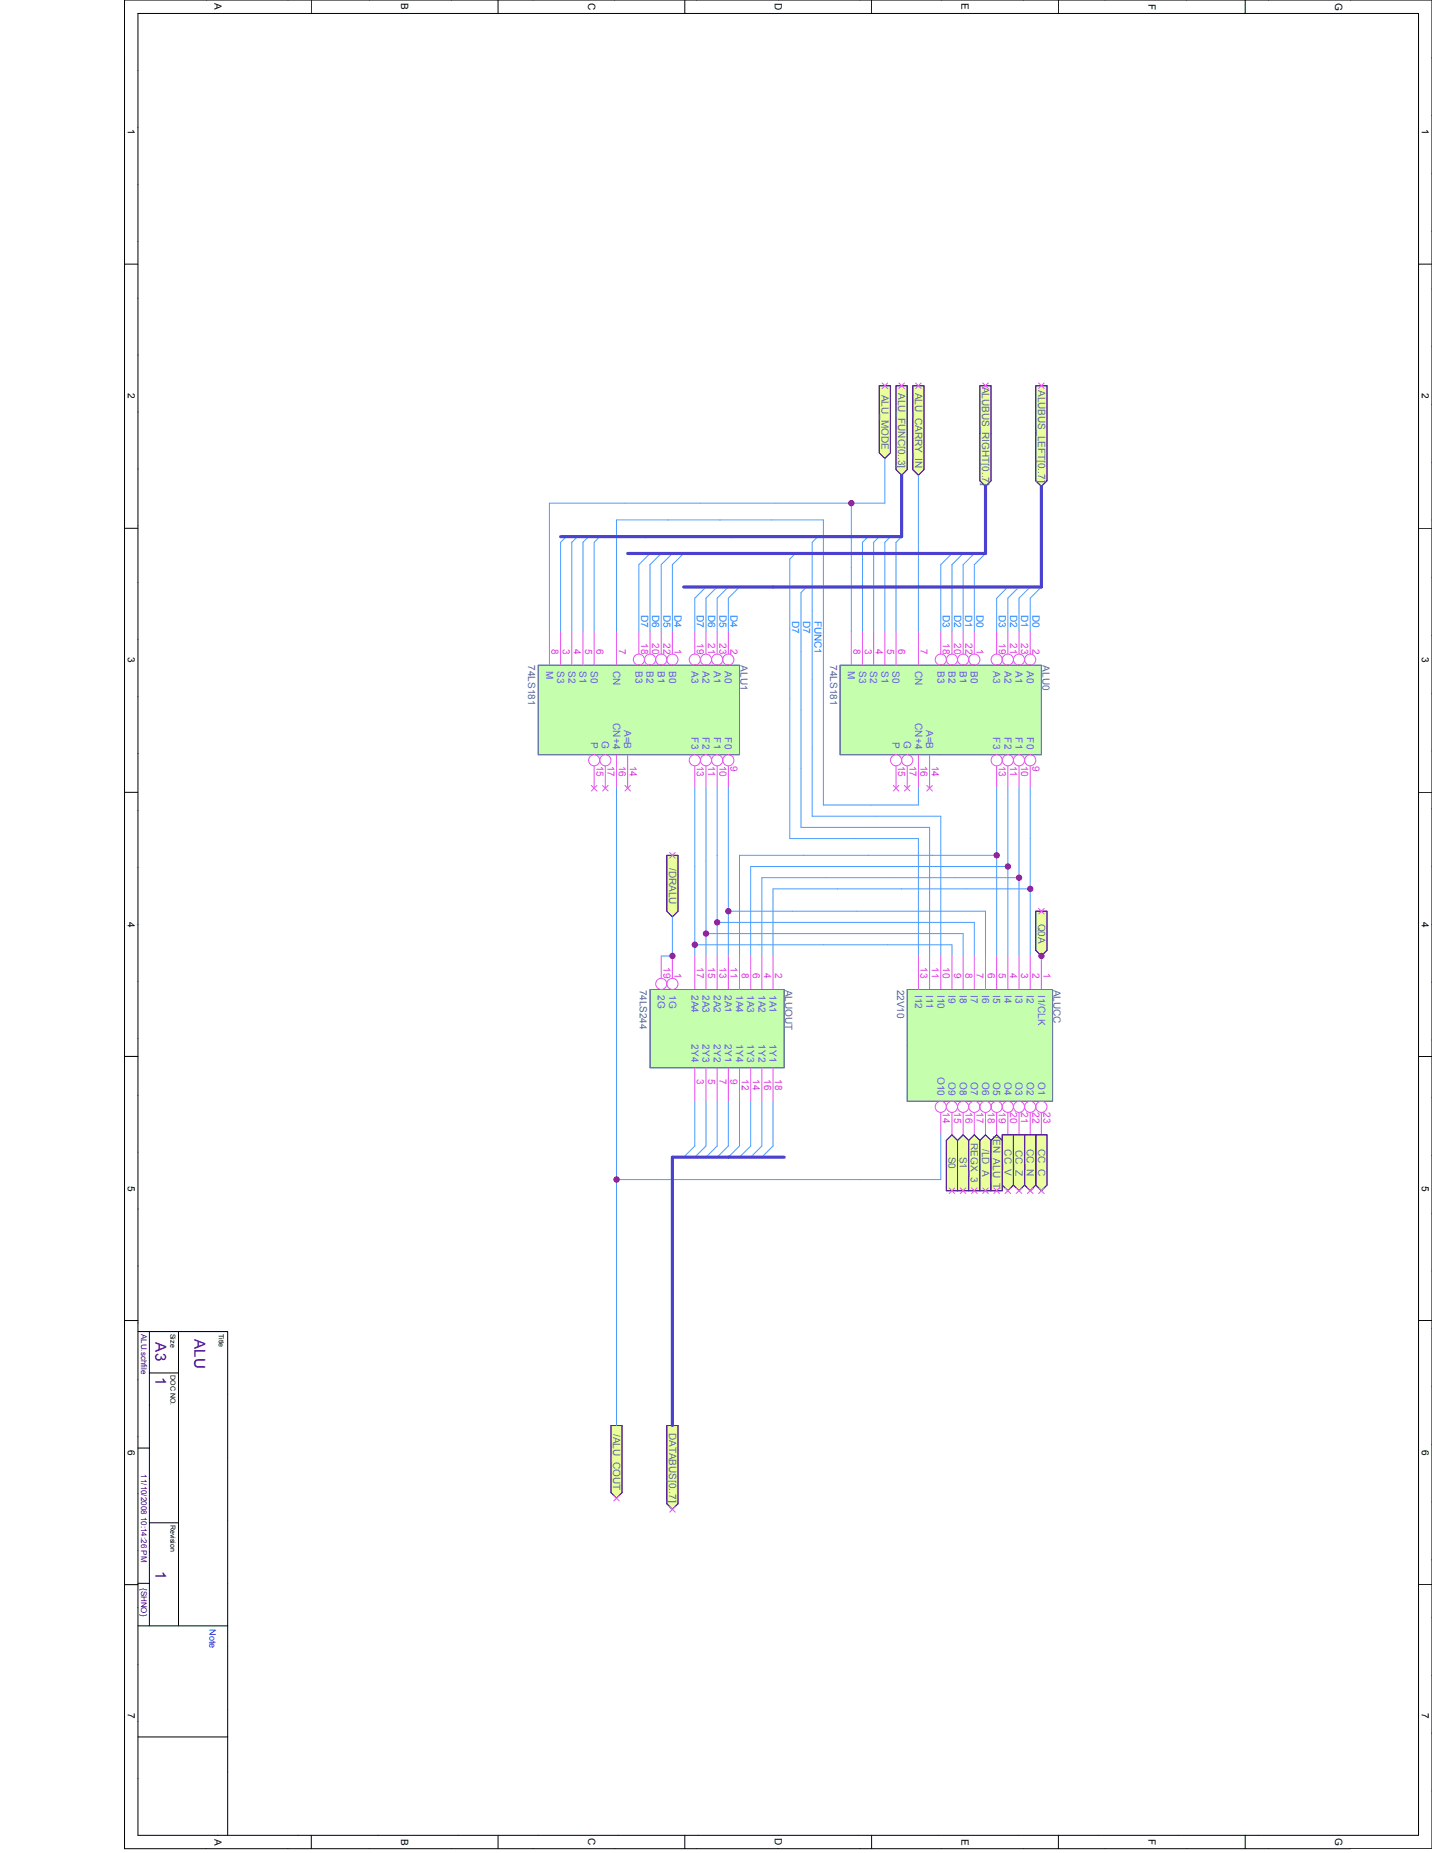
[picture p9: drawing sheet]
<svg xmlns="http://www.w3.org/2000/svg" width="216mm" height="279mm" viewBox="0 0 216 279" stroke-linecap="round" stroke-linejoin="round" font-family="sans-serif">
<g fill="none" stroke="#000" stroke-width=".15">
<path d="M18.8 0h197.1v278.8h-197.1zM20.8 2h193.1v274.7h-193.1zM46.9 0v2M75.1 0v2M103.3 0v2M131.4 0v2M159.6 0v2M187.7 0v2M18.8 39.8h2M213.9 39.8h2M18.8 79.7h2M213.9 79.7h2"/>
<path d="M18.8 119.5h2M213.9 119.5h2M18.8 159.3h2M213.9 159.3h2M18.8 199.1h2M213.9 199.1h2M20.8 200.8h13.5v75.9M20.8 218.3h1.7M22.5 200.8v44.3M22.5 207h4.4M26.9 200.8v44.3M18.8 238.9h2"/>
<path d="M20.8 238.7h1.7M22.5 229.6h4.4M213.9 238.9h2M20.8 245.1h13.5M20.8 261.9h13.6M46.9 276.7v2.1M75.1 276.7v2.1M103.3 276.7v2.1M131.4 276.7v2.1M159.6 276.7v2.1M187.7 276.7v2.1"/>
</g>
<path d="M22.5 245.1h.1M26.9 245.1h.1" fill="none" stroke="#31b34f" stroke-width=".15"/>
<path d="M126.7 100.3h30.3v13.5h-30.3z" fill-rule="evenodd" fill="#c5ffad"/>
<path d="M126.7 100.3h30.3v13.5h-30.3z" fill="none" stroke="#636ea1" stroke-width=".15"/>
<g fill="none" stroke="#e54fff" stroke-width=".15">
<path d="M128.3 95.3v5M130 95.3v5M131.7 95.3v5M133.4 95.3v5M135.1 95.3v5M138.5 95.3v5M141.8 95.3v3.3M143.5 95.3v3.3M145.2 95.3v3.3M146.9 95.3v3.3M150.3 95.3v3.3M152 95.3v3.3"/>
<path d="M153.6 95.3v3.3M155.3 95.3v3.3M134.7 118.4l.8 .9M135.1 115.5v3.4M135.5 118.4l-.8 .9M136.4 118.4l.8 .9M136.8 115.5v3.4M137.2 118.4l-.8 .9M138.5 113.8v5.1M139.7 118.4l.9 .9M140.2 113.8v5.1M140.6 118.4l-.9 .9"/>
<path d="M150.3 115.5v3.4M152 115.5v3.4M153.6 115.5v3.4M155.3 115.5v3.4"/>
<circle cx="141.8" cy="99.5" r=".84"/>
<circle cx="143.5" cy="99.5" r=".84"/>
<circle cx="145.2" cy="99.5" r=".84"/>
<circle cx="146.9" cy="99.5" r=".84"/>
<circle cx="150.3" cy="99.5" r=".84"/>
<circle cx="152" cy="99.5" r=".84"/>
<circle cx="153.6" cy="99.5" r=".84"/>
<circle cx="155.3" cy="99.5" r=".84"/>
<circle cx="135.1" cy="114.6" r=".84"/>
<circle cx="136.8" cy="114.6" r=".84"/>
<circle cx="150.3" cy="114.6" r=".84"/>
<circle cx="152" cy="114.6" r=".84"/>
<circle cx="153.6" cy="114.6" r=".84"/>
<circle cx="155.3" cy="114.6" r=".84"/>
</g>
<path d="M81.1 100.3h30.4v13.5h-30.4z" fill-rule="evenodd" fill="#c5ffad"/>
<path d="M81.1 100.3h30.4v13.5h-30.4z" fill="none" stroke="#636ea1" stroke-width=".15"/>
<g fill="none" stroke="#e54fff" stroke-width=".15">
<path d="M82.8 95.3v5M84.5 95.3v5M86.2 95.3v5M87.9 95.3v5M89.6 95.3v5M92.9 95.3v5M96.3 95.3v3.3M98 95.3v3.3M99.7 95.3v3.3M101.4 95.3v3.3M104.8 95.3v3.3M106.4 95.3v3.3"/>
<path d="M108.1 95.3v3.3M109.8 95.3v3.3M89.2 118.4l.8 .9M89.6 115.5v3.4M90 118.4l-.8 .9M90.8 118.4l.9 .9M91.3 115.5v3.4M91.7 118.4l-.9 .9M92.9 113.8v5.1M94.2 118.4l.9 .9M94.6 113.8v5.1M95.1 118.4l-.9 .9"/>
<path d="M104.8 115.5v3.4M106.4 115.5v3.4M108.1 115.5v3.4M109.8 115.5v3.4"/>
<circle cx="96.3" cy="99.5" r=".84"/>
<circle cx="98" cy="99.5" r=".84"/>
<circle cx="99.7" cy="99.5" r=".84"/>
<circle cx="101.4" cy="99.5" r=".84"/>
<circle cx="104.8" cy="99.5" r=".84"/>
<circle cx="106.4" cy="99.5" r=".84"/>
<circle cx="108.1" cy="99.5" r=".84"/>
<circle cx="109.8" cy="99.5" r=".84"/>
<circle cx="89.6" cy="114.6" r=".84"/>
<circle cx="91.3" cy="114.6" r=".84"/>
<circle cx="104.8" cy="114.6" r=".84"/>
<circle cx="106.4" cy="114.6" r=".84"/>
<circle cx="108.1" cy="114.6" r=".84"/>
<circle cx="109.8" cy="114.6" r=".84"/>
</g>
<path d="M98 149.2h20.2v11.8h-20.2z" fill-rule="evenodd" fill="#c5ffad"/>
<path d="M98 149.2h20.2v11.8h-20.2z" fill="none" stroke="#636ea1" stroke-width=".15"/>
<g fill="none" stroke="#e54fff" stroke-width=".15">
<path d="M99.7 144.1v3.4M101.4 144.1v3.4M104.8 144.1v5.1M106.4 144.1v5.1M108.1 144.1v5.1M109.8 144.1v5.1M111.5 144.1v5.1M113.2 144.1v5.1M114.9 144.1v5.1M116.6 144.1v5.1M104.8 161v5.1M106.4 161v5.1"/>
<path d="M108.1 161v5.1M109.8 161v5.1M111.5 161v5.1M113.2 161v5.1M114.9 161v5.1M116.6 161v5.1"/>
<circle cx="99.7" cy="148.4" r=".84"/>
<circle cx="101.4" cy="148.4" r=".84"/>
</g>
<path d="M136.8 149.2h21.9v16.9h-21.9z" fill-rule="evenodd" fill="#c5ffad"/>
<path d="M136.8 149.2h21.9v16.9h-21.9z" fill="none" stroke="#636ea1" stroke-width=".15"/>
<g fill="none" stroke="#e54fff" stroke-width=".15">
<path d="M138.5 144.1v5.1M140.2 144.1v5.1M141.8 144.1v5.1M143.5 144.1v5.1M145.2 144.1v5.1M146.9 144.1v5.1M148.6 144.1v5.1M150.3 144.1v5.1M152 144.1v5.1M153.6 144.1v5.1M155.3 144.1v5.1M157 144.1v5.1"/>
<path d="M141.8 167.7v3.4M143.5 167.7v3.4M145.2 167.7v3.4M146.9 167.7v3.4M148.6 167.7v3.4M150.3 167.7v3.4M152 167.7v3.4M153.6 167.7v3.4M155.3 167.7v3.4M157 167.7v3.4"/>
<circle cx="141.8" cy="166.9" r=".84"/>
<circle cx="143.5" cy="166.9" r=".84"/>
<circle cx="145.2" cy="166.9" r=".84"/>
<circle cx="146.9" cy="166.9" r=".84"/>
<circle cx="148.6" cy="166.9" r=".84"/>
<circle cx="150.3" cy="166.9" r=".84"/>
<circle cx="152" cy="166.9" r=".84"/>
<circle cx="153.6" cy="166.9" r=".84"/>
<circle cx="155.3" cy="166.9" r=".84"/>
<circle cx="157" cy="166.9" r=".84"/>
</g>
<path d="M100.5 129h1.7v8.4l-.8 .8-.9-.8z" fill-rule="evenodd" fill="#eafe9b"/>
<path d="M100.5 129h1.7v8.4l-.8 .8-.9-.8z" fill="none" stroke="#58209d" stroke-width=".15"/>
<path d="M101 128.5l.8 .9M101.8 128.5l-.8 .9" fill="none" stroke="#e54fff" stroke-width=".15"/>
<path d="M137.6 58.2h1.7v12.6l-.8 .9-.9-.9z" fill-rule="evenodd" fill="#eafe9b"/>
<path d="M137.6 58.2h1.7v12.6l-.8 .9-.9-.9z" fill="none" stroke="#58209d" stroke-width=".15"/>
<path d="M138 57.7l.9 .9M138.9 57.7l-.9 .9" fill="none" stroke="#e54fff" stroke-width=".15"/>
<path d="M132.6 58.2h1.7v10.1l-.9 .8-.8-.8z" fill-rule="evenodd" fill="#eafe9b"/>
<path d="M132.6 58.2h1.7v10.1l-.9 .8-.8-.8z" fill="none" stroke="#58209d" stroke-width=".15"/>
<path d="M133 57.7l.8 .9M133.8 57.7l-.8 .9" fill="none" stroke="#e54fff" stroke-width=".15"/>
<path d="M156.2 171.1h1.7v7.6l-.9 .8-.8-.8z" fill-rule="evenodd" fill="#eafe9b"/>
<path d="M156.2 171.1h1.7v7.6l-.9 .8-.8-.8z" fill="none" stroke="#58209d" stroke-width=".15"/>
<path d="M156.6 179.1l.8 .9M157.4 179.1l-.8 .9" fill="none" stroke="#e54fff" stroke-width=".15"/>
<path d="M154.5 171.1h1.7v7.6l-.9 .8-.8-.8z" fill-rule="evenodd" fill="#eafe9b"/>
<path d="M154.5 171.1h1.7v7.6l-.9 .8-.8-.8z" fill="none" stroke="#58209d" stroke-width=".15"/>
<path d="M154.9 179.1l.8 .9M155.7 179.1l-.8 .9" fill="none" stroke="#e54fff" stroke-width=".15"/>
<path d="M152.8 171.1h1.7v7.6l-.9 .8-.8-.8z" fill-rule="evenodd" fill="#eafe9b"/>
<path d="M152.8 171.1h1.7v7.6l-.9 .8-.8-.8z" fill="none" stroke="#58209d" stroke-width=".15"/>
<path d="M153.2 179.1l.9 .9M154.1 179.1l-.9 .9" fill="none" stroke="#e54fff" stroke-width=".15"/>
<path d="M151.1 171.1h1.7v7.6l-.8 .8-.9-.8z" fill-rule="evenodd" fill="#eafe9b"/>
<path d="M151.1 171.1h1.7v7.6l-.8 .8-.9-.8z" fill="none" stroke="#58209d" stroke-width=".15"/>
<path d="M151.5 179.1l.9 .9M152.4 179.1l-.9 .9" fill="none" stroke="#e54fff" stroke-width=".15"/>
<path d="M144.4 172l.8-.9 .8 .9v7.5h-1.6z" fill-rule="evenodd" fill="#eafe9b"/>
<path d="M144.4 172l.8-.9 .8 .9v7.5h-1.6z" fill="none" stroke="#58209d" stroke-width=".15"/>
<path d="M144.8 179.1l.8 .9M145.6 179.1l-.8 .9" fill="none" stroke="#e54fff" stroke-width=".15"/>
<path d="M142.7 172l.8-.9 .9 .9v7.5h-1.7z" fill-rule="evenodd" fill="#eafe9b"/>
<path d="M142.7 172l.8-.9 .9 .9v7.5h-1.7z" fill="none" stroke="#58209d" stroke-width=".15"/>
<path d="M143.1 179.1l.8 .9M143.9 179.1l-.8 .9" fill="none" stroke="#e54fff" stroke-width=".15"/>
<path d="M92.1 214.9h1.7v10.2l-.9 .8-.8-.8z" fill-rule="evenodd" fill="#eafe9b"/>
<path d="M92.1 214.9h1.7v10.2l-.9 .8-.8-.8z" fill="none" stroke="#58209d" stroke-width=".15"/>
<path d="M92.5 225.5l.9 .8M93.4 225.5l-.9 .8" fill="none" stroke="#e54fff" stroke-width=".15"/>
<path d="M147.7 58.2h1.7v14.3l-.8 .8-.9-.8z" fill-rule="evenodd" fill="#eafe9b"/>
<path d="M147.7 58.2h1.7v14.3l-.8 .8-.9-.8z" fill="none" stroke="#58209d" stroke-width=".15"/>
<path d="M148.2 57.7l.8 .9M149 57.7l-.8 .9" fill="none" stroke="#e54fff" stroke-width=".15"/>
<path d="M156.2 58.2h1.7v14.3l-.9 .8-.8-.8z" fill-rule="evenodd" fill="#eafe9b"/>
<path d="M156.2 58.2h1.7v14.3l-.9 .8-.8-.8z" fill="none" stroke="#58209d" stroke-width=".15"/>
<path d="M156.6 57.7l.8 .9M157.4 57.7l-.8 .9" fill="none" stroke="#e54fff" stroke-width=".15"/>
<path d="M135.1 58.2h1.7v12.6l-.9 .9-.8-.9z" fill-rule="evenodd" fill="#eafe9b"/>
<path d="M135.1 58.2h1.7v12.6l-.9 .9-.8-.9z" fill="none" stroke="#58209d" stroke-width=".15"/>
<path d="M135.5 57.7l.9 .9M136.4 57.7l-.9 .9" fill="none" stroke="#e54fff" stroke-width=".15"/>
<path d="M100.5 214.9h1.7v11.8l-.8 .9-.9-.9z" fill-rule="evenodd" fill="#eafe9b"/>
<path d="M100.5 214.9h1.7v11.8l-.8 .9-.9-.9z" fill="none" stroke="#58209d" stroke-width=".15"/>
<path d="M101 227.2l.8 .8M101.8 227.2l-.8 .8" fill="none" stroke="#e54fff" stroke-width=".15"/>
<path d="M156.2 137.4h1.7v5.9l-.9 .8-.8-.8z" fill-rule="evenodd" fill="#eafe9b"/>
<path d="M156.2 137.4h1.7v5.9l-.9 .8-.8-.8z" fill="none" stroke="#58209d" stroke-width=".15"/>
<path d="M156.6 137l.8 .8M157.4 137l-.8 .8" fill="none" stroke="#e54fff" stroke-width=".15"/>
<path d="M146.9 171.1l.8 .9v7.5h-1.7v-7.5z" fill-rule="evenodd" fill="#eafe9b"/>
<path d="M146.9 171.1l.8 .9v7.5h-1.7v-7.5z" fill="none" stroke="#58209d" stroke-width=".15"/>
<path d="M146.5 179.1l.8 .9M147.3 179.1l-.8 .9" fill="none" stroke="#e54fff" stroke-width=".15"/>
<path d="M148.6 171.1l.8 .9v7.5h-1.7v-7.5z" fill-rule="evenodd" fill="#eafe9b"/>
<path d="M148.6 171.1l.8 .9v7.5h-1.7v-7.5z" fill="none" stroke="#58209d" stroke-width=".15"/>
<path d="M148.2 179.1l.8 .9M149 179.1l-.8 .9" fill="none" stroke="#e54fff" stroke-width=".15"/>
<path d="M150.3 171.1l.8 .9v7.5h-1.7v-7.5z" fill-rule="evenodd" fill="#eafe9b"/>
<path d="M150.3 171.1l.8 .9v7.5h-1.7v-7.5z" fill="none" stroke="#58209d" stroke-width=".15"/>
<path d="M149.8 179.1l.9 .9M150.7 179.1l-.9 .9" fill="none" stroke="#e54fff" stroke-width=".15"/>
<g fill="none" stroke="#4b9cff" stroke-width=".15">
<path d="M128.3 75.9v19.4M133.4 69.1v6.8h-50.6v19.4M138.5 71.7v23.6M85.4 80.9l-.9 .9v13.5M87.1 80.9l-.9 .9v13.5M88.7 80.9l-.8 .9v13.5M90.4 80.9l-.8 .9v13.5M92.9 95.3v-16.9h31.2v43h14.4v-2.5M98 83.5l-1.7 1.6v10.2M99.7 83.5l-1.7 1.6v10.2M101.4 83.5l-1.7 1.6v10.2M103.1 83.5l-1.7 1.6v10.2"/>
<path d="M106.4 88.5l-1.6 1.7v5.1M108.1 88.5l-1.7 1.7v5.1M109.8 88.5l-1.7 1.7v5.1M111.5 88.5l-1.7 1.7v5.1M119.9 83.5l-.8 .8v42.1h19.4v17.7M121.6 88.5l-.8 .9v35.4h19.4v19.3M123.3 80.9l-.8 .9v41.3h19.3v21M130.9 80.9l-.9 .9v13.5M132.6 80.9l-.9 .9v13.5M134.3 80.9l-.9 .9v13.5M135.9 80.9l-.8 .9v13.5M143.5 83.5l-1.7 1.6v10.2"/>
<path d="M145.2 83.5l-1.7 1.6v10.2M146.9 83.5l-1.7 1.6v10.2M148.6 83.5l-1.7 1.6v10.2M152 88.5l-1.7 1.7v5.1M153.6 88.5l-1.6 1.7v5.1M155.3 88.5l-1.7 1.7v5.1M157 88.5l-1.7 1.7v5.1M92.9 118.9v96M104.8 118.9v25.2M106.4 118.9v25.2M108.1 118.9v25.2M109.8 118.9v25.2"/>
<path d="M150.3 118.9v25.2M152 118.9v25.2M153.6 118.9v25.2M155.3 118.9v25.2M101.4 138.2v5.9h-1.7M108.1 139.1h38.8v5M109.8 137.4h38.8v6.7M150.3 129h-38.8v15.1M152 130.7h-38.8v13.4M153.6 132.3h-38.7v11.8M155.3 134h-38.7v10.1M104.8 142.5h38.7v1.6"/>
<path d="M106.4 140.8h38.8v3.3M157 144.1v.9M104.8 166.1v6.7l-1.7 1.7M106.4 166.1v6.7l-1.6 1.7M108.1 166.1v6.7l-1.7 1.7M109.8 166.1v6.7l-1.7 1.7M111.5 166.1v6.7l-1.7 1.7M113.2 166.1v6.7l-1.7 1.7M114.9 166.1v6.7l-1.7 1.7M116.6 166.1v6.7l-1.7 1.7M141.8 171.1v6.8h-48.9"/>
</g>
<path d="M135.9 71.7v9.2h-51.4M148.6 73.3v10.2h-54M157 73.3v15.2h-53.9M118.2 174.5h-16.8v40.4" fill="none" stroke="#4b40d0" stroke-width=".47"/>
<circle cx="101.4" cy="144.1" r=".4" fill="#bf0a85"/>
<circle cx="101.4" cy="144.1" r=".4" fill="none" stroke="#bf0a85" stroke-width=".15"/>
<circle cx="128.4" cy="75.9" r=".4" fill="#bf0a85"/>
<circle cx="128.4" cy="75.9" r=".4" fill="none" stroke="#bf0a85" stroke-width=".15"/>
<circle cx="155.3" cy="134" r=".4" fill="#bf0a85"/>
<circle cx="155.3" cy="134" r=".4" fill="none" stroke="#bf0a85" stroke-width=".15"/>
<circle cx="153.6" cy="132.3" r=".4" fill="#bf0a85"/>
<circle cx="153.6" cy="132.3" r=".4" fill="none" stroke="#bf0a85" stroke-width=".15"/>
<circle cx="152" cy="130.7" r=".4" fill="#bf0a85"/>
<circle cx="152" cy="130.7" r=".4" fill="none" stroke="#bf0a85" stroke-width=".15"/>
<circle cx="150.3" cy="129" r=".4" fill="#bf0a85"/>
<circle cx="150.3" cy="129" r=".4" fill="none" stroke="#bf0a85" stroke-width=".15"/>
<circle cx="104.8" cy="142.5" r=".4" fill="#bf0a85"/>
<circle cx="104.8" cy="142.5" r=".4" fill="none" stroke="#bf0a85" stroke-width=".15"/>
<circle cx="109.8" cy="137.4" r=".4" fill="#bf0a85"/>
<circle cx="109.8" cy="137.4" r=".4" fill="none" stroke="#bf0a85" stroke-width=".15"/>
<circle cx="106.4" cy="140.8" r=".4" fill="#bf0a85"/>
<circle cx="106.4" cy="140.8" r=".4" fill="none" stroke="#bf0a85" stroke-width=".15"/>
<circle cx="108.1" cy="139.1" r=".4" fill="#bf0a85"/>
<circle cx="108.1" cy="139.1" r=".4" fill="none" stroke="#bf0a85" stroke-width=".15"/>
<circle cx="93" cy="177.9" r=".4" fill="#bf0a85"/>
<circle cx="93" cy="177.9" r=".4" fill="none" stroke="#bf0a85" stroke-width=".15"/>
<circle cx="157" cy="144.1" r=".4" fill="#bf0a85"/>
<circle cx="157" cy="144.1" r=".4" fill="none" stroke="#bf0a85" stroke-width=".15"/>
<g font-size="2.3" fill="#420084">
<text x="23.4" y="202.4" transform="rotate(90 23.4 202.4)">A3</text>
<text x="29.3" y="202" transform="rotate(90 29.3 202)">ALU</text>
<text x="23.4" y="207.7" transform="rotate(90 23.4 207.7)">1</text>
<text x="23.4" y="236.9" transform="rotate(90 23.4 236.9)">1</text>
</g>
<g font-size="1.5">
<text x="32.3" y=".5" transform="rotate(90 32.3 .5)">A</text>
<text x="60.5" y=".5" transform="rotate(90 60.5 .5)">B</text>
<text x="88.7" y=".5" transform="rotate(90 88.7 .5)">C</text>
<text x="116.8" y=".5" transform="rotate(90 116.8 .5)">D</text>
<text x="145" y=".5" transform="rotate(90 145 .5)">E</text>
<text x="173.1" y=".6" transform="rotate(90 173.1 .6)">F</text>
<text x="201.3" y=".4" transform="rotate(90 201.3 .4)">G</text>
<text x="19.3" y="19.5" transform="rotate(90 19.3 19.5)">1</text>
<text x="214.4" y="19.5" transform="rotate(90 214.4 19.5)">1</text>
<text x="19.3" y="59.3" transform="rotate(90 19.3 59.3)">2</text>
<text x="214.4" y="59.3" transform="rotate(90 214.4 59.3)">2</text>
<text x="19.3" y="99.1" transform="rotate(90 19.3 99.1)">3</text>
<text x="214.4" y="99.1" transform="rotate(90 214.4 99.1)">3</text>
<text x="19.3" y="139" transform="rotate(90 19.3 139)">4</text>
<text x="214.4" y="139" transform="rotate(90 214.4 139)">4</text>
<text x="19.3" y="178.8" transform="rotate(90 19.3 178.8)">5</text>
<text x="214.4" y="178.8" transform="rotate(90 214.4 178.8)">5</text>
<text x="19.3" y="218.6" transform="rotate(90 19.3 218.6)">6</text>
<text x="214.4" y="218.6" transform="rotate(90 214.4 218.6)">6</text>
<text x="19.3" y="258.2" transform="rotate(90 19.3 258.2)">7</text>
<text x="214.4" y="258.2" transform="rotate(90 214.4 258.2)">7</text>
<text x="32.3" y="277.2" transform="rotate(90 32.3 277.2)">A</text>
<text x="60.5" y="277.2" transform="rotate(90 60.5 277.2)">B</text>
<text x="88.7" y="277.2" transform="rotate(90 88.7 277.2)">C</text>
<text x="116.8" y="277.2" transform="rotate(90 116.8 277.2)">D</text>
<text x="145" y="277.2" transform="rotate(90 145 277.2)">E</text>
<text x="173.1" y="277.3" transform="rotate(90 173.1 277.3)">F</text>
<text x="201.3" y="277.2" transform="rotate(90 201.3 277.2)">G</text>
</g>
<g font-size="1.5" fill="#546e96">
<text x="132.9" y="59.5" transform="rotate(90 132.9 59.5)">ALU_MODE</text>
<text x="135.4" y="59.2" transform="rotate(90 135.4 59.2)">ALU_FUNC[0..3]</text>
<text x="138" y="59.2" transform="rotate(90 138 59.2)">ALU_CARRY_IN</text>
<text x="148.1" y="58.3" transform="rotate(90 148.1 58.3)">ALUBUS_RIGHT[0..7]</text>
<text x="156.5" y="58.8" transform="rotate(90 156.5 58.8)">ALUBUS_LEFT[0..7]</text>
<text x="79.6" y="100.3" transform="rotate(90 79.6 100.3)">74LS181</text>
<text x="111.7" y="100.3" transform="rotate(90 111.7 100.3)">ALU1</text>
<text x="125.1" y="100.3" transform="rotate(90 125.1 100.3)">74LS181</text>
<text x="157.2" y="100.3" transform="rotate(90 157.2 100.3)">ALU0</text>
<text x="100.9" y="130.8" transform="rotate(90 100.9 130.8)">/DRALU</text>
<text x="156.5" y="139.3" transform="rotate(90 156.5 139.3)">Q0A</text>
<text x="96.5" y="149.2" transform="rotate(90 96.5 149.2)">74LS244</text>
<text x="118.4" y="149.2" transform="rotate(90 118.4 149.2)">ALUOUT</text>
<text x="135.3" y="149.2" transform="rotate(90 135.3 149.2)">22V10</text>
<text x="158.9" y="149.2" transform="rotate(90 158.9 149.2)">ALUCC</text>
<text x="146.4" y="172.4" transform="rotate(90 146.4 172.4)">REGX_3</text>
<text x="148.1" y="173.2" transform="rotate(90 148.1 173.2)">/LD_A</text>
<text x="149.8" y="171.3" transform="rotate(90 149.8 171.3)">/EN_ALU_T</text>
<text x="151.4" y="173.3" transform="rotate(90 151.4 173.3)">CC_V</text>
<text x="153.1" y="173.4" transform="rotate(90 153.1 173.4)">CC_Z</text>
<text x="154.8" y="173.3" transform="rotate(90 154.8 173.3)">CC_N</text>
<text x="156.5" y="173.3" transform="rotate(90 156.5 173.3)">CC_C</text>
<text x="143" y="174.4" transform="rotate(90 143 174.4)">S0</text>
<text x="144.7" y="174.4" transform="rotate(90 144.7 174.4)">S1</text>
<text x="92.4" y="216.2" transform="rotate(90 92.4 216.2)">/ALU_COUT</text>
<text x="100.9" y="216" transform="rotate(90 100.9 216)">DATABUS[0..7]</text>
</g>
<g font-size="1.5" fill="#2660ff">
<text x="96.6" y="92.7" transform="rotate(90 96.6 92.7)">D7</text>
<text x="98.3" y="92.7" transform="rotate(90 98.3 92.7)">D6</text>
<text x="100" y="92.7" transform="rotate(90 100 92.7)">D5</text>
<text x="101.7" y="92.7" transform="rotate(90 101.7 92.7)">D4</text>
<text x="105.1" y="92.7" transform="rotate(90 105.1 92.7)">D7</text>
<text x="106.8" y="92.7" transform="rotate(90 106.8 92.7)">D6</text>
<text x="108.5" y="92.7" transform="rotate(90 108.5 92.7)">D5</text>
<text x="110.1" y="92.7" transform="rotate(90 110.1 92.7)">D4</text>
<text x="119.4" y="93.6" transform="rotate(90 119.4 93.6)">D7</text>
<text x="121.1" y="93.6" transform="rotate(90 121.1 93.6)">D7</text>
<text x="122.8" y="93.6" transform="rotate(90 122.8 93.6)">FUNC1</text>
<text x="142.2" y="92.7" transform="rotate(90 142.2 92.7)">D3</text>
<text x="143.9" y="92.7" transform="rotate(90 143.9 92.7)">D2</text>
<text x="145.5" y="92.7" transform="rotate(90 145.5 92.7)">D1</text>
<text x="147.2" y="92.7" transform="rotate(90 147.2 92.7)">D0</text>
<text x="150.6" y="92.7" transform="rotate(90 150.6 92.7)">D3</text>
<text x="152.3" y="92.7" transform="rotate(90 152.3 92.7)">D2</text>
<text x="154" y="92.7" transform="rotate(90 154 92.7)">D1</text>
<text x="155.7" y="92.7" transform="rotate(90 155.7 92.7)">D0</text>
</g>
<g font-size="1.5" fill="#6a5afa">
<text x="82.3" y="101.2" transform="rotate(90 82.3 101.2)">M</text>
<text x="84" y="101.2" transform="rotate(90 84 101.2)">S3</text>
<text x="85.7" y="101.2" transform="rotate(90 85.7 101.2)">S2</text>
<text x="87.4" y="101.2" transform="rotate(90 87.4 101.2)">S1</text>
<text x="89.1" y="101.2" transform="rotate(90 89.1 101.2)">S0</text>
<text x="92.4" y="101.2" transform="rotate(90 92.4 101.2)">CN</text>
<text x="95.8" y="101.2" transform="rotate(90 95.8 101.2)">B3</text>
<text x="97.5" y="101.2" transform="rotate(90 97.5 101.2)">B2</text>
<text x="99.2" y="101.2" transform="rotate(90 99.2 101.2)">B1</text>
<text x="100.9" y="101.2" transform="rotate(90 100.9 101.2)">B0</text>
<text x="104.2" y="101.2" transform="rotate(90 104.2 101.2)">A3</text>
<text x="105.9" y="101.2" transform="rotate(90 105.9 101.2)">A2</text>
<text x="107.6" y="101.2" transform="rotate(90 107.6 101.2)">A1</text>
<text x="109.3" y="101.2" transform="rotate(90 109.3 101.2)">A0</text>
<text x="127.8" y="101.2" transform="rotate(90 127.8 101.2)">M</text>
<text x="129.5" y="101.2" transform="rotate(90 129.5 101.2)">S3</text>
<text x="131.2" y="101.2" transform="rotate(90 131.2 101.2)">S2</text>
<text x="132.9" y="101.2" transform="rotate(90 132.9 101.2)">S1</text>
<text x="134.6" y="101.2" transform="rotate(90 134.6 101.2)">S0</text>
<text x="138" y="101.2" transform="rotate(90 138 101.2)">CN</text>
<text x="141.3" y="101.2" transform="rotate(90 141.3 101.2)">B3</text>
<text x="143" y="101.2" transform="rotate(90 143 101.2)">B2</text>
<text x="144.7" y="101.2" transform="rotate(90 144.7 101.2)">B1</text>
<text x="146.4" y="101.2" transform="rotate(90 146.4 101.2)">B0</text>
<text x="149.8" y="101.2" transform="rotate(90 149.8 101.2)">A3</text>
<text x="151.4" y="101.2" transform="rotate(90 151.4 101.2)">A2</text>
<text x="153.1" y="101.2" transform="rotate(90 153.1 101.2)">A1</text>
<text x="154.8" y="101.2" transform="rotate(90 154.8 101.2)">A0</text>
<text x="89.1" y="111.9" transform="rotate(90 89.1 111.9)">P</text>
<text x="90.8" y="111.8" transform="rotate(90 90.8 111.8)">G</text>
<text x="92.4" y="109" transform="rotate(90 92.4 109)">CN+4</text>
<text x="94.1" y="110.1" transform="rotate(90 94.1 110.1)">A=B</text>
<text x="104.2" y="111.2" transform="rotate(90 104.2 111.2)">F3</text>
<text x="105.9" y="111.2" transform="rotate(90 105.9 111.2)">F2</text>
<text x="107.6" y="111.2" transform="rotate(90 107.6 111.2)">F1</text>
<text x="109.3" y="111.2" transform="rotate(90 109.3 111.2)">F0</text>
<text x="134.6" y="111.9" transform="rotate(90 134.6 111.9)">P</text>
<text x="136.3" y="111.8" transform="rotate(90 136.3 111.8)">G</text>
<text x="138" y="109" transform="rotate(90 138 109)">CN+4</text>
<text x="139.6" y="110.1" transform="rotate(90 139.6 110.1)">A=B</text>
<text x="149.8" y="111.2" transform="rotate(90 149.8 111.2)">F3</text>
<text x="151.4" y="111.2" transform="rotate(90 151.4 111.2)">F2</text>
<text x="153.1" y="111.2" transform="rotate(90 153.1 111.2)">F1</text>
<text x="154.8" y="111.2" transform="rotate(90 154.8 111.2)">F0</text>
<text x="99.2" y="150" transform="rotate(90 99.2 150)">2G</text>
<text x="100.9" y="150" transform="rotate(90 100.9 150)">1G</text>
<text x="104.2" y="150" transform="rotate(90 104.2 150)">2A4</text>
<text x="105.9" y="150" transform="rotate(90 105.9 150)">2A3</text>
<text x="107.6" y="150" transform="rotate(90 107.6 150)">2A2</text>
<text x="109.3" y="150" transform="rotate(90 109.3 150)">2A1</text>
<text x="111" y="150" transform="rotate(90 111 150)">1A4</text>
<text x="112.7" y="150" transform="rotate(90 112.7 150)">1A3</text>
<text x="114.4" y="150" transform="rotate(90 114.4 150)">1A2</text>
<text x="116" y="150" transform="rotate(90 116 150)">1A1</text>
<text x="138" y="150" transform="rotate(90 138 150)">I12</text>
<text x="139.6" y="150" transform="rotate(90 139.6 150)">I11</text>
<text x="141.3" y="150" transform="rotate(90 141.3 150)">I10</text>
<text x="143" y="150" transform="rotate(90 143 150)">I9</text>
<text x="144.7" y="150" transform="rotate(90 144.7 150)">I8</text>
<text x="146.4" y="150" transform="rotate(90 146.4 150)">I7</text>
<text x="148.1" y="150" transform="rotate(90 148.1 150)">I6</text>
<text x="149.8" y="150" transform="rotate(90 149.8 150)">I5</text>
<text x="151.4" y="150" transform="rotate(90 151.4 150)">I4</text>
<text x="153.1" y="150" transform="rotate(90 153.1 150)">I3</text>
<text x="154.8" y="150" transform="rotate(90 154.8 150)">I2</text>
<text x="156.5" y="150" transform="rotate(90 156.5 150)">I1/CLK</text>
<text x="104.2" y="157.5" transform="rotate(90 104.2 157.5)">2Y4</text>
<text x="105.9" y="157.5" transform="rotate(90 105.9 157.5)">2Y3</text>
<text x="107.6" y="157.5" transform="rotate(90 107.6 157.5)">2Y2</text>
<text x="109.3" y="157.5" transform="rotate(90 109.3 157.5)">2Y1</text>
<text x="111" y="157.5" transform="rotate(90 111 157.5)">1Y4</text>
<text x="112.7" y="157.5" transform="rotate(90 112.7 157.5)">1Y3</text>
<text x="114.4" y="157.5" transform="rotate(90 114.4 157.5)">1Y2</text>
<text x="116" y="157.5" transform="rotate(90 116 157.5)">1Y1</text>
<text x="141.3" y="162.4" transform="rotate(90 141.3 162.4)">O10</text>
<text x="143" y="163.2" transform="rotate(90 143 163.2)">O9</text>
<text x="144.7" y="163.2" transform="rotate(90 144.7 163.2)">O8</text>
<text x="146.4" y="163.2" transform="rotate(90 146.4 163.2)">O7</text>
<text x="148.1" y="163.2" transform="rotate(90 148.1 163.2)">O6</text>
<text x="149.8" y="163.2" transform="rotate(90 149.8 163.2)">O5</text>
<text x="151.4" y="163.2" transform="rotate(90 151.4 163.2)">O4</text>
<text x="153.1" y="163.2" transform="rotate(90 153.1 163.2)">O3</text>
<text x="154.8" y="163.2" transform="rotate(90 154.8 163.2)">O2</text>
<text x="156.5" y="163.2" transform="rotate(90 156.5 163.2)">O1</text>
</g>
<g font-size="1.5" fill="#df38af">
<text x="83.2" y="97.8" transform="rotate(90 83.2 97.8)">8</text>
<text x="84.9" y="97.8" transform="rotate(90 84.9 97.8)">3</text>
<text x="86.5" y="97.8" transform="rotate(90 86.5 97.8)">4</text>
<text x="88.2" y="97.8" transform="rotate(90 88.2 97.8)">5</text>
<text x="89.9" y="97.8" transform="rotate(90 89.9 97.8)">6</text>
<text x="93.3" y="97.8" transform="rotate(90 93.3 97.8)">7</text>
<text x="96.6" y="96.9" transform="rotate(90 96.6 96.9)">18</text>
<text x="98.3" y="96.9" transform="rotate(90 98.3 96.9)">20</text>
<text x="100" y="96.9" transform="rotate(90 100 96.9)">22</text>
<text x="101.7" y="97.8" transform="rotate(90 101.7 97.8)">1</text>
<text x="105.1" y="96.9" transform="rotate(90 105.1 96.9)">19</text>
<text x="106.8" y="96.9" transform="rotate(90 106.8 96.9)">21</text>
<text x="108.5" y="96.9" transform="rotate(90 108.5 96.9)">23</text>
<text x="110.1" y="97.8" transform="rotate(90 110.1 97.8)">2</text>
<text x="128.7" y="97.8" transform="rotate(90 128.7 97.8)">8</text>
<text x="130.4" y="97.8" transform="rotate(90 130.4 97.8)">3</text>
<text x="132.1" y="97.8" transform="rotate(90 132.1 97.8)">4</text>
<text x="133.7" y="97.8" transform="rotate(90 133.7 97.8)">5</text>
<text x="135.4" y="97.8" transform="rotate(90 135.4 97.8)">6</text>
<text x="138.8" y="97.8" transform="rotate(90 138.8 97.8)">7</text>
<text x="142.2" y="96.9" transform="rotate(90 142.2 96.9)">18</text>
<text x="143.9" y="96.9" transform="rotate(90 143.9 96.9)">20</text>
<text x="145.5" y="96.9" transform="rotate(90 145.5 96.9)">22</text>
<text x="147.2" y="97.8" transform="rotate(90 147.2 97.8)">1</text>
<text x="150.6" y="96.9" transform="rotate(90 150.6 96.9)">19</text>
<text x="152.3" y="96.9" transform="rotate(90 152.3 96.9)">21</text>
<text x="154" y="96.9" transform="rotate(90 154 96.9)">23</text>
<text x="155.7" y="97.8" transform="rotate(90 155.7 97.8)">2</text>
<text x="89.9" y="115.5" transform="rotate(90 89.9 115.5)">15</text>
<text x="91.6" y="115.5" transform="rotate(90 91.6 115.5)">17</text>
<text x="93.3" y="115.5" transform="rotate(90 93.3 115.5)">16</text>
<text x="95" y="115.5" transform="rotate(90 95 115.5)">14</text>
<text x="105.1" y="115.5" transform="rotate(90 105.1 115.5)">13</text>
<text x="106.8" y="115.5" transform="rotate(90 106.8 115.5)">11</text>
<text x="108.5" y="115.5" transform="rotate(90 108.5 115.5)">10</text>
<text x="110.1" y="115.5" transform="rotate(90 110.1 115.5)">9</text>
<text x="135.4" y="115.5" transform="rotate(90 135.4 115.5)">15</text>
<text x="137.1" y="115.5" transform="rotate(90 137.1 115.5)">17</text>
<text x="138.8" y="115.5" transform="rotate(90 138.8 115.5)">16</text>
<text x="140.5" y="115.5" transform="rotate(90 140.5 115.5)">14</text>
<text x="150.6" y="115.5" transform="rotate(90 150.6 115.5)">13</text>
<text x="152.3" y="115.5" transform="rotate(90 152.3 115.5)">11</text>
<text x="154" y="115.5" transform="rotate(90 154 115.5)">10</text>
<text x="155.7" y="115.5" transform="rotate(90 155.7 115.5)">9</text>
<text x="100" y="145.8" transform="rotate(90 100 145.8)">19</text>
<text x="101.7" y="146.7" transform="rotate(90 101.7 146.7)">1</text>
<text x="105.1" y="145.8" transform="rotate(90 105.1 145.8)">17</text>
<text x="106.8" y="145.8" transform="rotate(90 106.8 145.8)">15</text>
<text x="108.5" y="145.8" transform="rotate(90 108.5 145.8)">13</text>
<text x="110.1" y="145.8" transform="rotate(90 110.1 145.8)">11</text>
<text x="111.8" y="146.7" transform="rotate(90 111.8 146.7)">8</text>
<text x="113.5" y="146.7" transform="rotate(90 113.5 146.7)">6</text>
<text x="115.2" y="146.7" transform="rotate(90 115.2 146.7)">4</text>
<text x="116.9" y="146.7" transform="rotate(90 116.9 146.7)">2</text>
<text x="138.8" y="145.8" transform="rotate(90 138.8 145.8)">13</text>
<text x="140.5" y="145.8" transform="rotate(90 140.5 145.8)">11</text>
<text x="142.2" y="145.8" transform="rotate(90 142.2 145.8)">10</text>
<text x="143.9" y="146.7" transform="rotate(90 143.9 146.7)">9</text>
<text x="145.5" y="146.7" transform="rotate(90 145.5 146.7)">8</text>
<text x="147.2" y="146.7" transform="rotate(90 147.2 146.7)">7</text>
<text x="148.9" y="146.7" transform="rotate(90 148.9 146.7)">6</text>
<text x="150.6" y="146.7" transform="rotate(90 150.6 146.7)">5</text>
<text x="152.3" y="146.7" transform="rotate(90 152.3 146.7)">4</text>
<text x="154" y="146.7" transform="rotate(90 154 146.7)">3</text>
<text x="155.7" y="146.7" transform="rotate(90 155.7 146.7)">2</text>
<text x="157.3" y="146.7" transform="rotate(90 157.3 146.7)">1</text>
<text x="105.1" y="162.7" transform="rotate(90 105.1 162.7)">3</text>
<text x="106.8" y="162.7" transform="rotate(90 106.8 162.7)">5</text>
<text x="108.5" y="162.7" transform="rotate(90 108.5 162.7)">7</text>
<text x="110.1" y="162.7" transform="rotate(90 110.1 162.7)">9</text>
<text x="111.8" y="162.7" transform="rotate(90 111.8 162.7)">12</text>
<text x="113.5" y="162.7" transform="rotate(90 113.5 162.7)">14</text>
<text x="115.2" y="162.7" transform="rotate(90 115.2 162.7)">16</text>
<text x="116.9" y="162.7" transform="rotate(90 116.9 162.7)">18</text>
<text x="142.2" y="167.7" transform="rotate(90 142.2 167.7)">14</text>
<text x="143.9" y="167.7" transform="rotate(90 143.9 167.7)">15</text>
<text x="145.5" y="167.7" transform="rotate(90 145.5 167.7)">16</text>
<text x="147.2" y="167.7" transform="rotate(90 147.2 167.7)">17</text>
<text x="148.9" y="167.7" transform="rotate(90 148.9 167.7)">18</text>
<text x="150.6" y="167.7" transform="rotate(90 150.6 167.7)">19</text>
<text x="152.3" y="167.7" transform="rotate(90 152.3 167.7)">20</text>
<text x="154" y="167.7" transform="rotate(90 154 167.7)">21</text>
<text x="155.7" y="167.7" transform="rotate(90 155.7 167.7)">22</text>
<text x="157.3" y="167.7" transform="rotate(90 157.3 167.7)">23</text>
</g>
<text font-size="1.4" fill="#1021ff" x="31.6" y="245.7" transform="rotate(90 31.6 245.7)">Note</text>
<g font-size="1.2" fill="#420084">
<text x="21.3" y="201.1" transform="rotate(90 21.3 201.1)">ALU.schfile</text>
<text x="21.3" y="222.3" transform="rotate(90 21.3 222.3)">11/10/2008 10:14:26 PM</text>
<text x="21.3" y="239.4" transform="rotate(90 21.3 239.4)">{SHNO}</text>
</g>
<g font-size="1.1">
<text x="25.7" y="201.1" transform="rotate(90 25.7 201.1)">Size</text>
<text x="33" y="201.1" transform="rotate(90 33 201.1)">Title</text>
<text x="25.7" y="207.4" transform="rotate(90 25.7 207.4)">DOC NO.</text>
<text x="25.7" y="229.9" transform="rotate(90 25.7 229.9)">Revision</text>
</g>
</svg>
